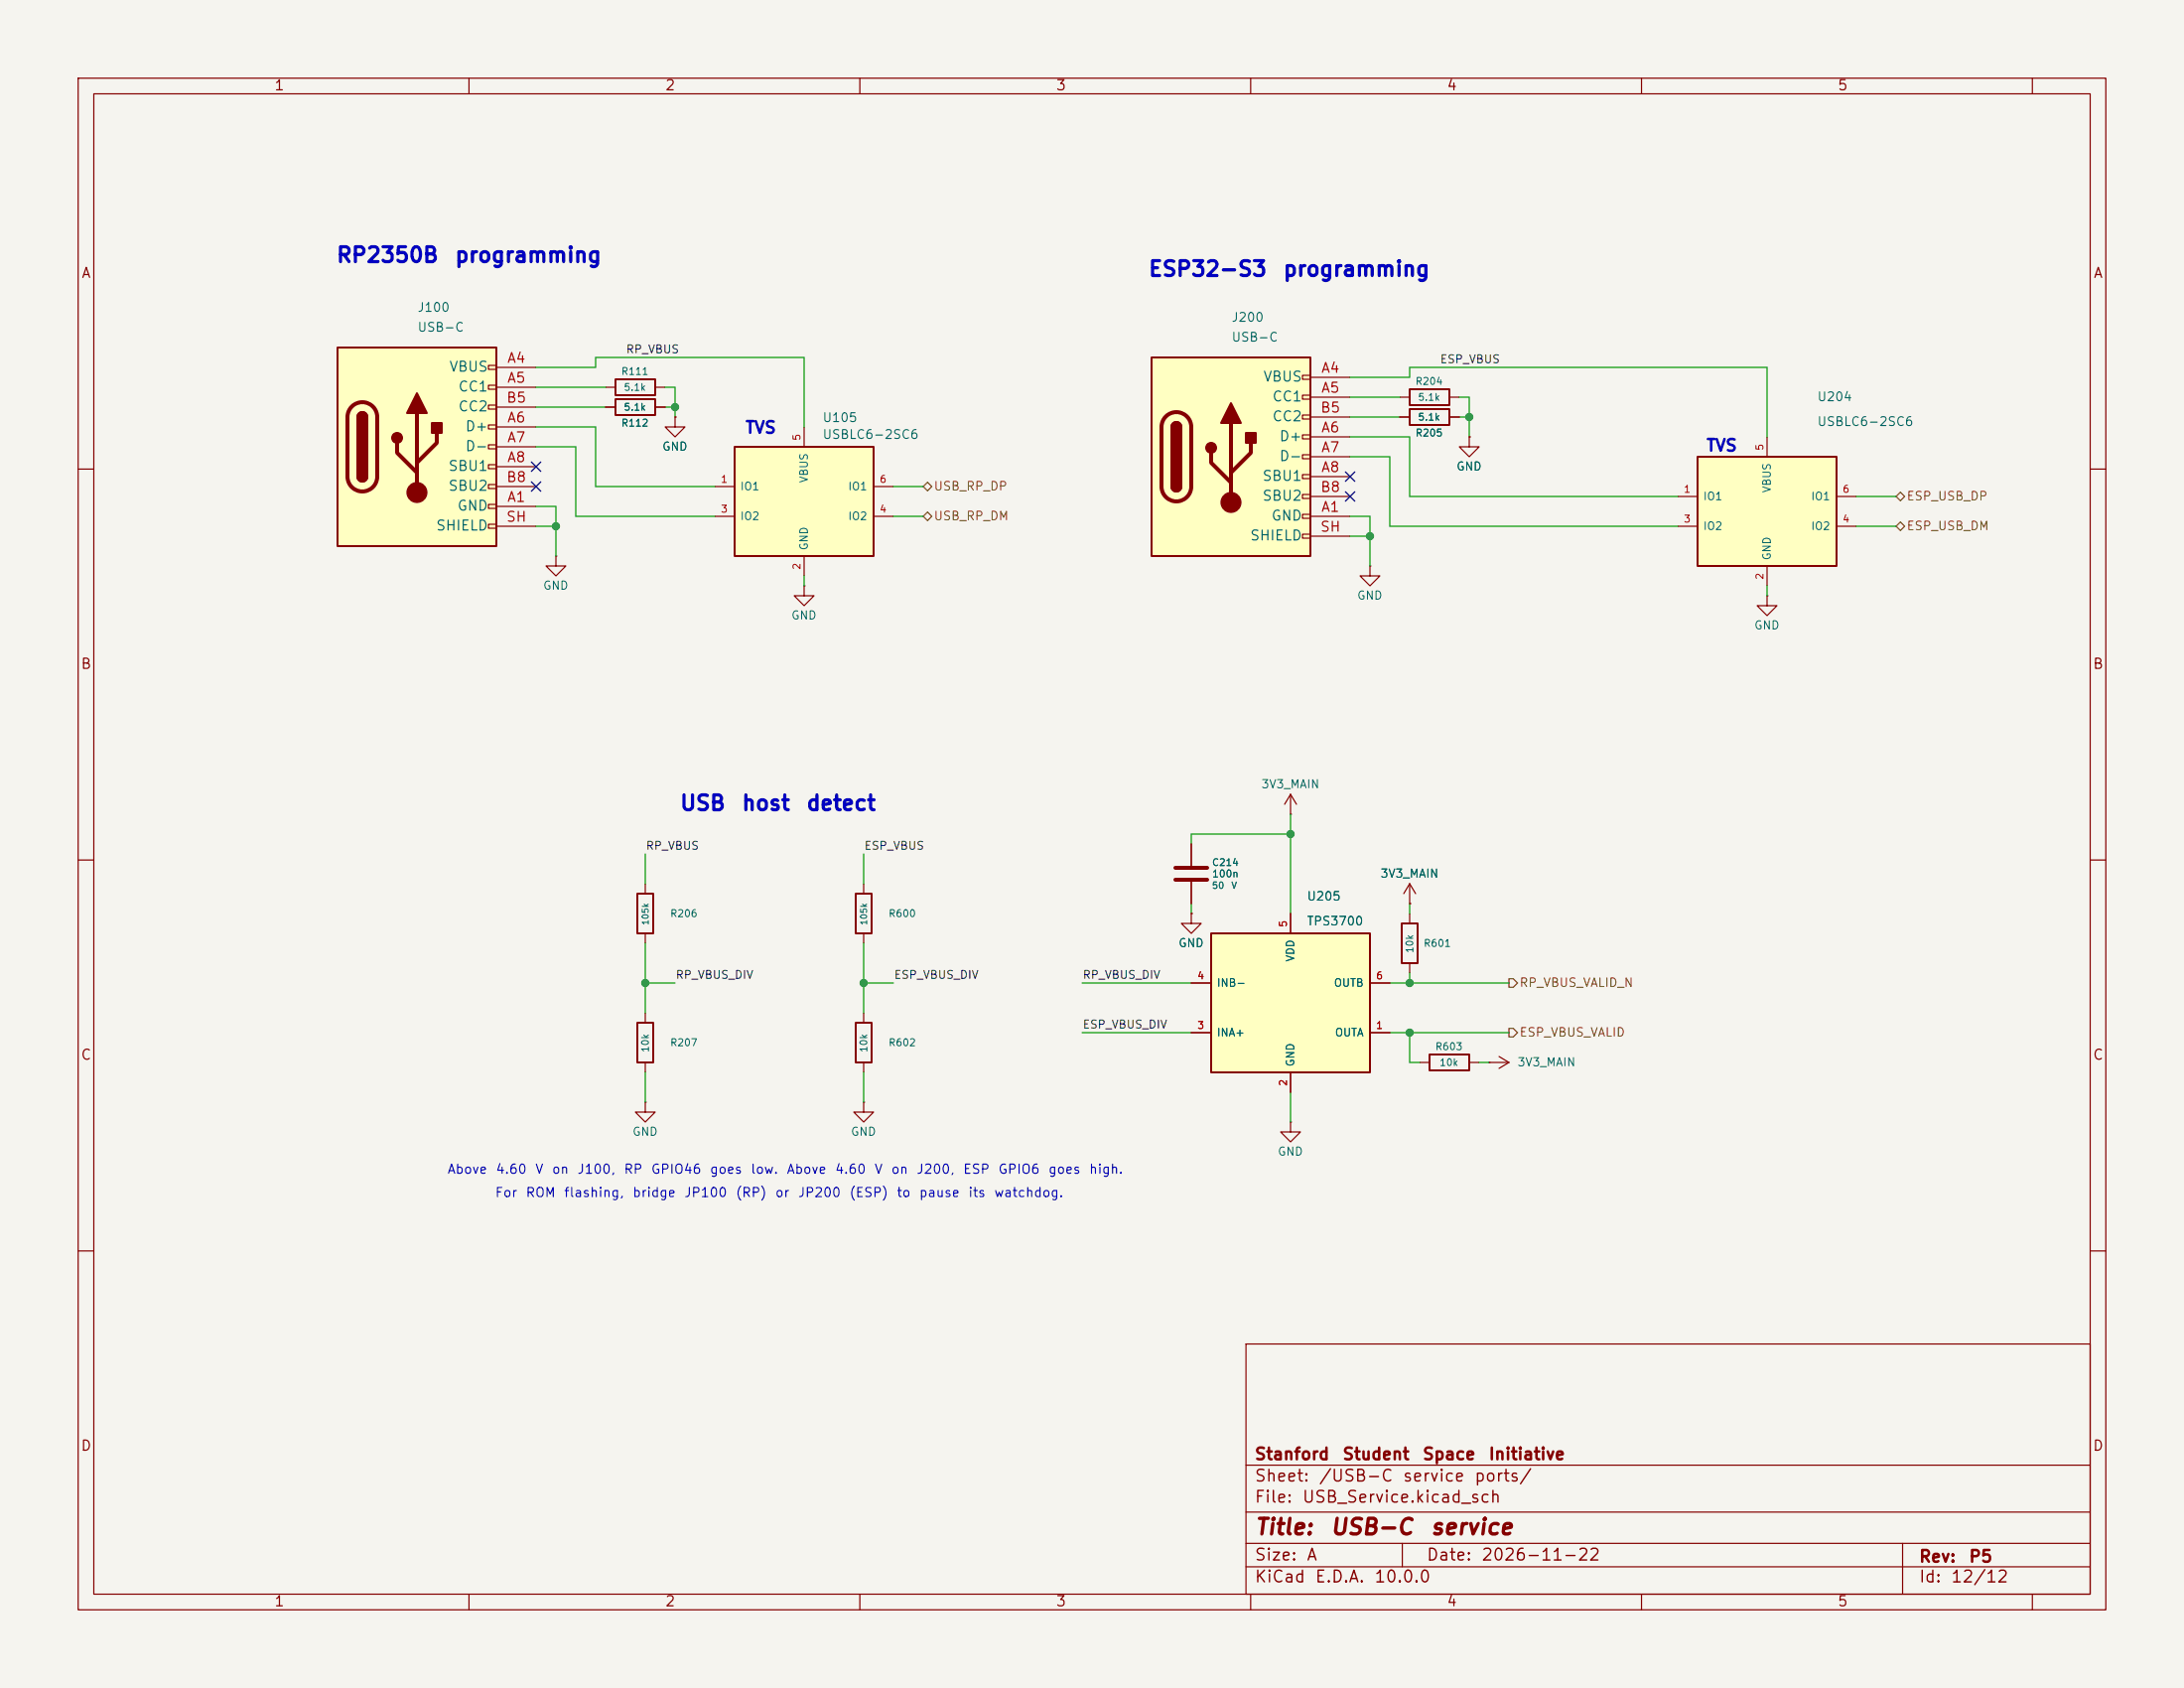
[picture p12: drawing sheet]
<svg xmlns="http://www.w3.org/2000/svg" width="279mm" height="216mm" viewBox="0 0 279 216" stroke-linecap="round" stroke-linejoin="round" font-family="sans-serif">
<path d="M0 0h279.4v215.9h-279.4z" fill="#f5f4ef" stroke="#f5f4ef" stroke-width=".13"/>
<g fill="none" stroke="#840000" stroke-width=".15">
<path d="M10 10h259.4v195.9h-259.4zM12 12h255.4v191.9h-255.4zM60 10v2M110 10v2M160 10v2M210 10v2M260 10v2M10 60h2M71.1 71.1v1.3h1.3l-1.3 1.3-1.3-1.3h1.3M71.1 71.1h.1M267.4 60h2M10 110h2"/>
<path d="M267.4 110h2M10 160h2M159.4 171.9h108v32h-108zM267.4 160h2M159.4 197.4h108M159.4 193.4h108M159.4 187.4h108M179.4 197.4v3M243.4 197.4v6.5M60 203.9v2M110 203.9v2M159.4 200.4h108"/>
<path d="M160 203.9v2M210 203.9v2M260 203.9v2"/>
</g>
<path d="M154.9 119.4h20.4v17.8h-20.4z" fill="#ffffc2"/>
<path d="M154.9 119.4h20.4v17.8h-20.4zM179.3 118.1h2.1v5.1h-2.1z" fill="none" stroke="#840000" stroke-width=".25"/>
<path d="M165.1 116.8v2.6M180.3 115.6h.1M180.3 113v2.6M180.3 116.8v1.3M180.3 113l-.7 1.3M180.3 113l.8 1.3M152.4 132.1h2.5M152.4 125.7h2.5M165.1 137.2v2.5M175.3 132.1h2.5M175.3 125.7h2.5M180.3 123.2v1.3" fill="none" stroke="#840000" stroke-width=".15"/>
<path d="M43.2 44.5h20.3v25.4h-20.3z" fill="#ffffc2"/>
<g fill="none" stroke="#840000" stroke-width=".15">
<path d="M62.5 46.7h1v.5h-1zM62.5 49.3h1v.5h-1zM62.5 51.8h1v.5h-1zM62.5 54.4h1v.5h-1zM62.5 56.9h1v.5h-1zM62.5 59.4h1v.5h-1zM63.5 47h5.1M63.5 49.5h5.1M63.5 54.6h5.1M63.5 57.2h5.1M63.5 59.7h5.1M63.5 52.1h5.1"/>
<path d="M62.5 62h1v.5h-1zM62.5 64.5h1v.5h-1zM62.5 67.1h1v.5h-1zM63.5 64.8h5.1M63.5 62.2h5.1M63.5 67.3h5.1M190.5 135.9h.1M190.5 135.9h2.5M191.8 135.1l1.2 .8M193 135.9l-1.2 .8"/>
</g>
<path d="M43.2 44.5h20.3v25.4h-20.3zM45.7 53.3a.64 .64 0 0 1 .7-.6 .64 .64 0 0 1 .6 .6M45.7 61a.64 .64 0 0 0 .7 .6 .64 .64 0 0 0 .6-.6" fill="none" stroke="#840000" stroke-width=".25"/>
<path d="M45 52a1.9 1.9 0 0 1 2.1-.4 1.9 1.9 0 0 1 1.2 1.7v7.7a1.91 1.91 0 0 1-1.9 1.9 1.91 1.91 0 0 1-2-1.9v-7.7a1.9 1.9 0 0 1 .6-1.3zM50.8 56.6v1.3l2.5 2.6M53.3 52.8v10.2M55.9 55.4v1.2l-2.6 2.6" fill="none" stroke="#840000" stroke-width=".51"/>
<g fill="#840000" stroke="#840000" stroke-width=".25">
<path d="M45.7 53.3h1.3v7.7h-1.3z"/>
<path d="M45.9 52.9a.64 .64 0 0 1 .7-.1 .64 .64 0 0 1 .4 .5h-1.3z"/>
<path d="M45.7 61h1.3a.64 .64 0 0 1-.6 .6 .64 .64 0 0 1-.7-.6z"/>
<path d="M53.3 50.3l1.3 2.5h-2.5z"/>
<path d="M55.2 54.1h1.3v1.3h-1.3z"/>
<circle cx="50.8" cy="56" r=".63"/>
</g>
<circle cx="53.3" cy="63" r="1.27" fill="#840000" stroke="#840000" stroke-width=".15"/>
<path d="M217.2 58.4h17.7v14h-17.7z" fill="#ffffc2"/>
<path d="M78.7 48.5h5.1v2h-5.1zM78.7 51.1h5.1v2h-5.1zM180.3 49.8h5.1v2h-5.1zM180.3 52.3h5.1v2.1h-5.1zM217.2 58.4h17.7v14h-17.7zM109.5 114.3h2v5.1h-2z" fill="none" stroke="#840000" stroke-width=".25"/>
<g fill="none" stroke="#840000" stroke-width=".15">
<path d="M77.5 49.5h1.2M77.5 52.1h1.2M83.8 49.5h1.3M83.8 52.1h1.3M179.1 50.8h1.2M179.1 53.3h1.2M185.4 50.8h1.3M185.4 53.3h1.3M226.1 55.9v2.5M214.6 63.5h2.6M214.6 67.3h2.6M226.1 76.2v1.3h1.2l-1.2 1.2-1.3-1.2h1.3"/>
<path d="M226.1 76.2h.1M226.1 72.4v2.5M234.9 63.5h2.6M234.9 67.3h2.6M110.5 113v1.3M110.5 119.4v1.3M152.4 116.8v1.3h1.3l-1.3 1.3-1.3-1.3h1.3M152.4 116.8h.1M152.4 108v2.7M152.4 112.8v2.8M165.1 104.1h.1M165.1 101.6l-.8 1.3"/>
<path d="M165.1 101.6l.8 1.3M165.1 101.6v2.5M165.1 143.5v1.3h1.3l-1.3 1.3-1.3-1.3h1.3M165.1 143.5h.1"/>
</g>
<path d="M150.4 111h4M150.4 112.5h4" fill="none" stroke="#840000" stroke-width=".51"/>
<path d="M147.3 45.7h20.3v25.4h-20.3z" fill="#ffffc2"/>
<g fill="none" stroke="#840000" stroke-width=".15">
<path d="M166.6 48h1v.5h-1zM166.6 50.5h1v.6h-1zM166.6 53.1h1v.5h-1zM166.6 55.6h1v.5h-1zM166.6 58.2h1v.5h-1zM167.6 48.3h5.1M167.6 50.8h5.1M167.6 55.9h5.1M167.6 58.4h5.1M167.6 53.3h5.1M166.6 60.7h1v.5h-1zM166.6 63.2h1v.6h-1z"/>
<path d="M166.6 65.8h1v.5h-1zM166.6 68.3h1v.5h-1zM167.6 66h5.1M167.6 61h5.1M167.6 63.5h5.1M167.6 68.6h5.1"/>
</g>
<path d="M147.3 45.7h20.3v25.4h-20.3zM149.9 54.6a.64 .64 0 0 1 .6-.6 .64 .64 0 0 1 .6 .6M149.9 62.2a.64 .64 0 0 0 .6 .7 .64 .64 0 0 0 .6-.7" fill="none" stroke="#840000" stroke-width=".25"/>
<path d="M149.1 53.3a1.9 1.9 0 0 1 2.1-.4 1.9 1.9 0 0 1 1.2 1.7v7.6a1.91 1.91 0 0 1-1.9 1.9 1.91 1.91 0 0 1-1.9-1.9v-7.6a1.9 1.9 0 0 1 .5-1.3zM154.9 57.9v1.3l2.6 2.5M157.5 54.1v10.2M160 56.6v1.3l-2.5 2.6" fill="none" stroke="#840000" stroke-width=".51"/>
<g fill="#840000" stroke="#840000" stroke-width=".25">
<path d="M149.9 54.6h1.2v7.6h-1.2z"/>
<path d="M150 54.2a.64 .64 0 0 1 .7-.2 .64 .64 0 0 1 .4 .6h-1.2z"/>
<path d="M149.9 62.2h1.2a.64 .64 0 0 1-.6 .7 .64 .64 0 0 1-.6-.7z"/>
<path d="M157.5 51.6l1.2 2.5h-2.5z"/>
<path d="M159.4 55.4h1.3v1.2h-1.3z"/>
<circle cx="154.9" cy="57.3" r=".63"/>
</g>
<circle cx="157.5" cy="64.3" r="1.27" fill="#840000" stroke="#840000" stroke-width=".15"/>
<path d="M94 57.2h17.8v13.9h-17.8z" fill="#ffffc2"/>
<path d="M94 57.2h17.8v13.9h-17.8zM81.5 114.3h2.1v5.1h-2.1zM81.5 130.8h2.1v5.1h-2.1zM109.5 130.8h2v5.1h-2zM182.9 134.9h5.1v2h-5.1z" fill="none" stroke="#840000" stroke-width=".25"/>
<g fill="none" stroke="#840000" stroke-width=".15">
<path d="M77.5 52.1h1.2M83.8 52.1h1.3M86.4 53.3v1.3h1.2l-1.2 1.3-1.3-1.3h1.3M86.4 53.3h.1M102.9 54.6v2.6M179.1 53.3h1.2M185.4 53.3h1.3M188 55.9v1.3h1.2l-1.2 1.2-1.3-1.2h1.3M188 55.9h.1M91.4 62.2h2.6M91.4 66h2.6M102.9 74.9v1.3h1.2l-1.2 1.3-1.3-1.3h1.3"/>
<path d="M102.9 74.9h.1M102.9 71.1v2.6M111.8 62.2h2.5M111.8 66h2.5M175.3 72.4v1.3h1.2l-1.2 1.2-1.3-1.2h1.3M175.3 72.4h.1M82.5 113v1.3M82.5 119.4v1.3M152.4 116.8h.1M152.4 108v2.7M152.4 112.8v2.8M165.1 116.8v2.6"/>
<path d="M180.3 115.6h.1M82.5 129.5v1.3M82.5 135.9v1.3M110.5 129.5v1.3M110.5 135.9v1.3M152.4 132.1h2.5M152.4 125.7h2.5M165.1 137.2v2.5M175.3 132.1h2.5M175.3 125.7h2.5M181.6 135.9h1.3M188 135.9h1.2"/>
<path d="M82.5 141v1.2h1.3l-1.3 1.3-1.2-1.3h1.2M82.5 141h.1M110.5 141v1.2h1.3l-1.3 1.3-1.3-1.3h1.3M110.5 141h.1"/>
</g>
<path d="M118.1 62.2l.6-.5 .5 .5-.5 .6zM118.1 66l.6-.5 .5 .5-.5 .6zM242.6 63.5l.5-.5 .6 .5-.6 .6zM242.6 67.3l.5-.5 .6 .5-.6 .6zM193 125.2h.6l.5 .5-.5 .6h-.6zM193 131.5h.6l.5 .6-.5 .5h-.6z" fill="none" stroke="#725600" stroke-width=".15"/>
<g fill="none" stroke="#009600" stroke-width=".15">
<path d="M68.6 57.2h5.1v8.8h17.7M68.6 47h7.6v-1.3h26.7v8.9M68.6 54.6h7.6v7.6h15.2M68.6 52.1h8.9M68.6 49.5h8.9M85.1 49.5h1.3v3.8M85.1 52.1h1.3M172.7 55.9h7.6v7.6h34.3M172.7 48.3h7.6v-1.3h45.8v8.9M172.7 58.4h5.1v8.9h36.8M172.7 50.8h6.4M172.7 53.3h6.4"/>
<path d="M186.7 50.8h1.3v5.1M186.7 53.3h1.3M68.6 67.3h2.5M68.6 64.8h2.5v6.3M102.9 73.7v1.2M114.3 66h3.8M114.3 62.2h3.8M172.7 66h2.6v6.4M172.7 68.6h2.6M226.1 74.9v1.3M237.5 63.5h5.1M237.5 67.3h5.1"/>
<path d="M82.5 109.2v3.8M110.5 109.2v3.8M152.4 115.6v1.2M165.1 106.7h-12.7v1.3M165.1 104.1v12.7M180.3 115.6v1.2M82.5 120.7v8.8M82.5 137.2v3.8M82.5 125.7h3.9M110.5 125.7h3.8M110.5 120.7v8.8M110.5 137.2v3.8"/>
<path d="M138.4 132.1h14M138.4 125.7h14M165.1 139.7v3.8M177.8 132.1h15.2M177.8 125.7h15.2M180.3 124.5v1.2M180.3 132.1v3.8h1.3M189.2 135.9h1.3"/>
</g>
<path d="M68 59.1l1.2 1.2M69.2 59.1l-1.2 1.2M68 61.6l1.2 1.2M69.2 61.6l-1.2 1.2M172.1 62.9l1.2 1.2M172.1 60.4l1.2 1.2M173.3 62.9l-1.2 1.2M173.3 60.4l-1.2 1.2" fill="none" stroke="#000084" stroke-width=".15"/>
<g fill="#009600" stroke="#009600" stroke-width=".13">
<circle cx="71.1" cy="67.3" r=".46"/>
<circle cx="86.4" cy="52.1" r=".46"/>
<circle cx="188" cy="53.3" r=".46"/>
<circle cx="175.3" cy="68.6" r=".46"/>
<circle cx="82.5" cy="125.7" r=".46"/>
<circle cx="110.5" cy="125.7" r=".46"/>
<circle cx="165.1" cy="106.7" r=".46"/>
<circle cx="180.3" cy="125.7" r=".46"/>
<circle cx="180.3" cy="132.1" r=".46"/>
</g>
<g font-size="2" fill="#840000">
<text x="160.4" y="196.8">Title:</text>
<text x="170.1" y="196.8">USB-C</text>
<text x="182.9" y="196.8">service</text>
</g>
<g font-size="1.9" fill="#0000c2">
<text x="42.9" y="34">RP2350B</text>
<text x="58.1" y="34">programming</text>
<text x="146.8" y="35.8">ESP32-S3</text>
<text x="164" y="35.8">programming</text>
<text x="86.9" y="104.1">USB</text>
<text x="94.8" y="104.1">host</text>
<text x="103" y="104.1">detect</text>
</g>
<g font-size="1.5" fill="#0000c2">
<text x="95.2" y="55.8">TVS</text>
<text x="218.2" y="58.1">TVS</text>
</g>
<g font-size="1.5" fill="#840000">
<text x="160.4" y="189.9">Sheet:</text>
<text x="160.4" y="187.1">Stanford</text>
<text x="168.6" y="189.9">/USB-C</text>
<text x="171.6" y="187.1">Student</text>
<text x="179.4" y="189.9">service</text>
<text x="181.9" y="187.1">Space</text>
<text x="188.5" y="189.9">ports/</text>
<text x="190.3" y="187.1">Initiative</text>
<text x="160.4" y="192.6">File:</text>
<text x="166.5" y="192.6">USB_Service.kicad_sch</text>
<text x="160.4" y="202.8">KiCad</text>
<text x="160.4" y="200">Size:</text>
<text x="167.1" y="200">A</text>
<text x="168.1" y="202.8">E.D.A.</text>
<text x="175.7" y="202.8">10.0.0</text>
<text x="182.4" y="200">Date:</text>
<text x="189.4" y="200">2026-11-22</text>
<text x="245.4" y="200.2">Rev:</text>
<text x="245.4" y="202.8">Id:</text>
<text x="249.5" y="202.8">12/12</text>
<text x="251.8" y="200.2">P5</text>
</g>
<g font-size="1.3" fill="#840000">
<text x="35" y="11.9">1</text>
<text x="85" y="11.9">2</text>
<text x="135" y="11.9">3</text>
<text x="185" y="11.9">4</text>
<text x="235" y="11.9">5</text>
<text x="10.3" y="35.9">A</text>
<text x="267.7" y="35.9">A</text>
<text x="10.3" y="85.9">B</text>
<text x="267.7" y="85.9">B</text>
<text x="10.3" y="135.9">C</text>
<text x="267.7" y="135.9">C</text>
<text x="10.3" y="185.9">D</text>
<text x="267.7" y="185.9">D</text>
<text x="35" y="205.8">1</text>
<text x="85" y="205.8">2</text>
<text x="135" y="205.8">3</text>
<text x="185" y="205.8">4</text>
<text x="235" y="205.8">5</text>
</g>
<g font-size="1.3" fill="#006464">
<text x="57.4" y="47.9">VBUS</text>
<text x="58.5" y="50.4">CC1</text>
<text x="58.5" y="52.9">CC2</text>
<text x="161.5" y="49.1">VBUS</text>
<text x="162.7" y="51.7">CC1</text>
<text x="59.4" y="55.5">D+</text>
<text x="59.4" y="58">D-</text>
<text x="162.7" y="54.2">CC2</text>
<text x="163.6" y="56.7">D+</text>
<text x="163.6" y="59.3">D-</text>
<text x="57.3" y="60.6">SBU1</text>
<text x="57.3" y="63.1">SBU2</text>
<text x="58.4" y="65.6">GND</text>
<text x="161.4" y="61.8">SBU1</text>
<text x="161.4" y="64.4">SBU2</text>
<text x="55.7" y="68.2">SHIELD</text>
<text x="159.8" y="69.4">SHIELD</text>
<text x="162.6" y="66.9">GND</text>
</g>
<g font-size="1.3" fill="#a90000">
<text x="64.8" y="46.7">A4</text>
<text x="64.7" y="51.8">B5</text>
<text x="64.8" y="49.3">A5</text>
<text x="168.8" y="53.1">B5</text>
<text x="168.9" y="48">A4</text>
<text x="168.9" y="50.5">A5</text>
<text x="64.8" y="54.4">A6</text>
<text x="64.8" y="56.9">A7</text>
<text x="64.8" y="59.4">A8</text>
<text x="168.9" y="55.6">A6</text>
<text x="168.9" y="58.2">A7</text>
<text x="64.7" y="62">B8</text>
<text x="64.8" y="64.5">A1</text>
<text x="168.8" y="63.2">B8</text>
<text x="168.9" y="65.8">A1</text>
<text x="168.9" y="60.7">A8</text>
<text x="64.7" y="67.1">SH</text>
<text x="168.8" y="68.3">SH</text>
</g>
<g font-size="1.2" fill="#0000c2">
<text x="57.1" y="150.4">Above</text>
<text x="63.2" y="153.4">For</text>
<text x="63.3" y="150.4">4.60</text>
<text x="67.2" y="153.4">ROM</text>
<text x="68.4" y="150.4">V</text>
<text x="70.5" y="150.4">on</text>
<text x="72.1" y="153.4">flashing,</text>
<text x="73.8" y="150.4">J100,</text>
<text x="79.7" y="150.4">RP</text>
<text x="80.8" y="153.4">bridge</text>
<text x="83.2" y="150.4">GPIO46</text>
<text x="87.4" y="153.4">JP100</text>
<text x="90.7" y="150.4">goes</text>
<text x="94" y="153.4">(RP)</text>
<text x="95.9" y="150.4">low.</text>
<text x="99.1" y="153.4">or</text>
<text x="100.6" y="150.4">Above</text>
<text x="102" y="153.4">JP200</text>
<text x="106.7" y="150.4">4.60</text>
<text x="108.6" y="153.4">(ESP)</text>
<text x="111.8" y="150.4">V</text>
<text x="113.9" y="150.4">on</text>
<text x="114.6" y="153.4">to</text>
<text x="117.2" y="150.4">J200,</text>
<text x="117.5" y="153.4">pause</text>
<text x="123.1" y="150.4">ESP</text>
<text x="123.8" y="153.4">its</text>
<text x="127.1" y="153.4">watchdog.</text>
<text x="127.6" y="150.4">GPIO6</text>
<text x="134" y="150.4">goes</text>
<text x="139.2" y="150.4">high.</text>
</g>
<g font-size="1.1" fill="#006464">
<text x="53.3" y="40.2">J100</text>
<text x="157.5" y="41.4">J200</text>
<text x="53.3" y="42.7">USB-C</text>
<text x="157.5" y="44">USB-C</text>
<text x="232.4" y="51.6">U204</text>
<text x="84.6" y="57.9">GND</text>
<text x="105.1" y="54.3">U105</text>
<text x="105.1" y="56.4">USBLC6-2SC6</text>
<text x="232.4" y="54.8">USBLC6-2SC6</text>
<text x="186.2" y="60.4">GND</text>
<text x="69.4" y="75.7">GND</text>
<text x="173.5" y="77">GND</text>
<text x="101.1" y="79.5">GND</text>
<text x="224.3" y="80.8">GND</text>
<text x="161.3" y="101.1">3V3_MAIN</text>
<text x="176.5" y="112.5">3V3_MAIN</text>
<text x="167.1" y="118.6">TPS3700</text>
<text x="167.1" y="115.5">U205</text>
<text x="150.7" y="121.4">GND</text>
<text x="194" y="136.6">3V3_MAIN</text>
<text x="80.8" y="145.5">GND</text>
<text x="108.8" y="145.5">GND</text>
<text x="163.4" y="148.1">GND</text>
</g>
<g font-size="1.1" fill="#725600">
<text x="119.4" y="63">USB_RP_DP</text>
<text x="243.8" y="64.3">ESP_USB_DP</text>
<text x="119.4" y="66.8">USB_RP_DM</text>
<text x="243.8" y="68.1">ESP_USB_DM</text>
<text x="194.3" y="126.5">RP_VBUS_VALID_N</text>
<text x="194.3" y="132.9">ESP_VBUS_VALID</text>
</g>
<g font-size="1" fill="#0f0f0f">
<text x="80" y="45.4">RP_VBUS</text>
<text x="184.1" y="46.7">ESP_VBUS</text>
<text x="82.5" y="108.9">RP_VBUS</text>
<text x="110.5" y="108.9">ESP_VBUS</text>
<text x="86.4" y="125.4">RP_VBUS_DIV</text>
<text x="114.3" y="125.4">ESP_VBUS_DIV</text>
<text x="138.4" y="125.4">RP_VBUS_DIV</text>
<text x="138.4" y="131.8">ESP_VBUS_DIV</text>
</g>
<g font-size="1" fill="#006464">
<text x="94.6" y="62.9">IO1</text>
<text x="103.6" y="61.8" transform="rotate(-90 103.6 61.8)">VBUS</text>
<text x="108.4" y="62.9">IO1</text>
<text x="217.8" y="64.2">IO1</text>
<text x="226.8" y="63.1" transform="rotate(-90 226.8 63.1)">VBUS</text>
<text x="231.6" y="64.2">IO1</text>
<text x="94.6" y="66.8">IO2</text>
<text x="103.6" y="70.5" transform="rotate(-90 103.6 70.5)">GND</text>
<text x="108.4" y="66.8">IO2</text>
<text x="217.8" y="68">IO2</text>
<text x="226.8" y="71.7" transform="rotate(-90 226.8 71.7)">GND</text>
<text x="231.6" y="68">IO2</text>
<text x="165.8" y="123.1" transform="rotate(-90 165.8 123.1)">VDD</text>
<text x="155.6" y="126.4">INB−</text>
<text x="170.6" y="126.4">OUTB</text>
<text x="155.6" y="132.8">INA+</text>
<text x="165.8" y="136.5" transform="rotate(-90 165.8 136.5)">GND</text>
<text x="170.7" y="132.8">OUTA</text>
</g>
<g font-size=".9" fill="#006464">
<text x="79.4" y="48.2">R111</text>
<text x="79.7" y="50.2">5.1k</text>
<text x="79.7" y="52.7">5.1k</text>
<text x="181" y="49.4">R204</text>
<text x="181.3" y="51.5">5.1k</text>
<text x="79.4" y="54.8">R112</text>
<text x="181" y="56.1">R205</text>
<text x="181.3" y="54">5.1k</text>
<text x="155" y="111">C214</text>
<text x="155" y="112.4">100n</text>
<text x="85.7" y="117.5">R206</text>
<text x="113.6" y="117.5">R600</text>
<text x="181" y="122" transform="rotate(-90 181 122)">10k</text>
<text x="182.1" y="121.3">R601</text>
<text x="83.2" y="134.7" transform="rotate(-90 83.2 134.7)">10k</text>
<text x="85.7" y="134">R207</text>
<text x="111.2" y="134.7" transform="rotate(-90 111.2 134.7)">10k</text>
<text x="113.6" y="134">R602</text>
<text x="183.5" y="134.5">R603</text>
<text x="184.1" y="136.6">10k</text>
</g>
<g font-size=".9" fill="#a90000">
<text x="102.6" y="56.4" transform="rotate(-90 102.6 56.4)">5</text>
<text x="225.8" y="57.7" transform="rotate(-90 225.8 57.7)">5</text>
<text x="92.1" y="62">1</text>
<text x="92.1" y="65.8">3</text>
<text x="112.5" y="65.8">4</text>
<text x="112.5" y="62">6</text>
<text x="215.3" y="63.2">1</text>
<text x="235.7" y="63.2">6</text>
<text x="215.3" y="67.1">3</text>
<text x="235.7" y="67.1">4</text>
<text x="102.6" y="73" transform="rotate(-90 102.6 73)">2</text>
<text x="225.8" y="74.2" transform="rotate(-90 225.8 74.2)">2</text>
<text x="164.8" y="118.7" transform="rotate(-90 164.8 118.7)">5</text>
<text x="153.1" y="125.5">4</text>
<text x="176" y="125.5">6</text>
<text x="153.1" y="131.8">3</text>
<text x="176" y="131.8">1</text>
<text x="164.8" y="139" transform="rotate(-90 164.8 139)">2</text>
</g>
<g font-size=".8" fill="#0d6f78">
<text x="155" y="113.9">50</text>
<text x="157.5" y="113.9">V</text>
</g>
<g font-size=".8" fill="#006464">
<text x="83.2" y="118.4" transform="rotate(-90 83.2 118.4)">105k</text>
<text x="111.1" y="118.4" transform="rotate(-90 111.1 118.4)">105k</text>
</g>
</svg>
